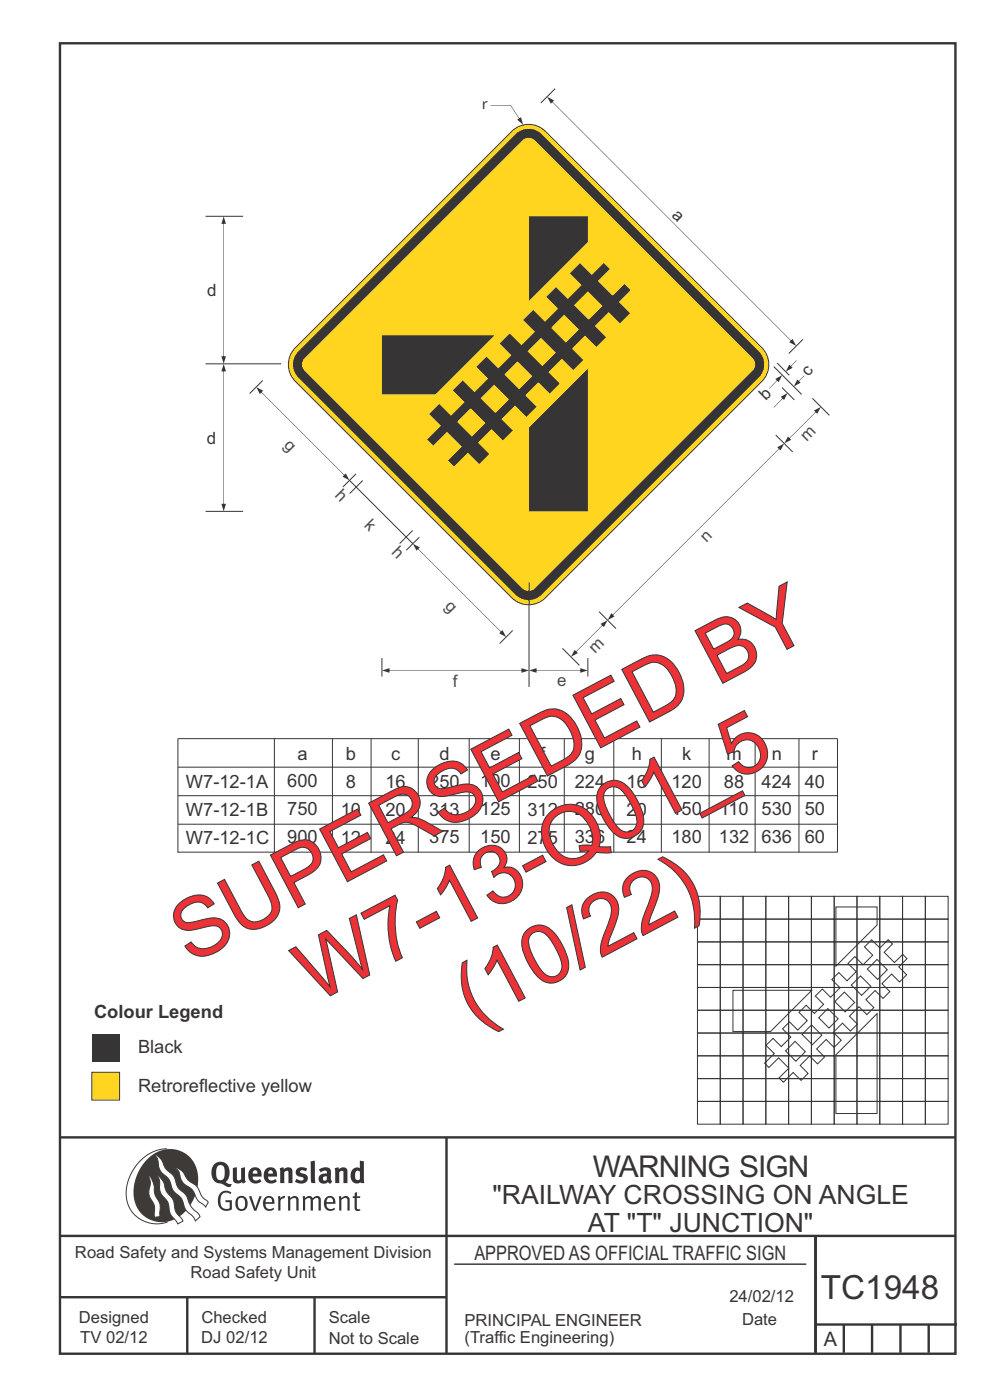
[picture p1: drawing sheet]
<svg xmlns="http://www.w3.org/2000/svg" width="210mm" height="297mm" viewBox="0 0 210 297" stroke-linecap="round" stroke-linejoin="round" font-family="sans-serif">
<g fill="none" stroke="#373435" stroke-width=".51">
<path d="M12.7 9.2h190v278h-190zM12.7 241.3h190M94.7 241.4v45.8M12.7 275.2h82M12.7 262.2h190.1M39.7 275.2v12M66.7 275.2v12M173 262.1v24.9M173 281h30M179 281v6M185 281v6M191 281v6"/>
<path d="M197 281v6"/>
</g>
<path d="M96.4 268.2h74.6" fill="none" stroke="#373435" stroke-width=".21"/>
<path d="M35.4 243.7a9.5 9.5 0 0 0-8.6 10.4 6.5 6.5 0 0 0 8.8 5.1" fill="none" stroke="#3d3a38" stroke-width=".21"/>
<path d="M31.3 245.9a6.1 6.1 0 0 1 7.3-1.6 6.1 6.1 0 0 1 3.4 6.6 8.8 8.8 0 0 1-7.2 8.4 6.1 6.1 0 0 1-6.4-7.5 10.5 10.5 0 0 1 2.9-5.9z" fill-rule="evenodd" fill="#3d3a38"/>
<g fill="#fefefe" stroke="#3d3a38" stroke-width=".21">
<path d="M31.6 249.4l.3 .3 .6 1.2 .4 2.5 1 2 .1 2.7-1.2 .2-.1-2.5-.9-1.8-.2-.7 .3-2.4z" fill-rule="evenodd"/>
<path d="M37.1 247.7l.6 .1 .9 .6 1.3 1.9 1.9 1.5 1.1 2.1 1.3 1.2-.6 1-1.6-1.5-1.2-2.2-2-1.5-.5-.9-.4-1.5z" fill-rule="evenodd"/>
<path d="M32.8 244.9l.4 .1 .9 .8 1 2.1 1.7 1.5 .9 2.5 1.7 1.6 1.2 2.5 1.6 1.6 .2 .5-1 .9-.4-.9-1.6-1.5-1-2.4-1.7-1.7-.9-2.4-1.8-1.7-.3-.9-.3-1.6z" fill-rule="evenodd"/>
<path d="M33.4 249.4l.5 .3 .7 1 .7 2 1.5 1.9 .5 2.5 1.4 1.8 .1 .1-1.1 .7-1.6-2.2-.6-2.5-1.4-1.9-.3-1v-1.6z" fill-rule="evenodd"/>
</g>
<g fill="#373435">
<path d="M46.8 253.1l.5-.4 .6-.1 .7 .1 .5 .3-.2 .3-.9-.3-.8 .2-.3 .7-.1 1.1 .1 .6 .3 .5 .5 .3 .6 .1 .4-.2v-1.3h-.8l-.1-.4h1.4v2l-.7 .2-.8 .1-.6-.2-.5-.5-.3-.8-.1-.9 .2-.8z" fill-rule="evenodd"/>
<path d="M50.7 254.3l.7-.2 .5 .5 .1 1.2-.2 .4-.3 .3h-.5l-.4-.4-.2-1.1zM50.4 254l-.5 1.1 .2 1.2 .8 .6 1-.2 .4-.4 .2-.5v-.8l-.2-.7-.3-.4-.5-.2h-.6z" fill-rule="evenodd"/>
<path d="M52.8 253.8l.5-.1 .9 2.6 .8-2.5h.5l-1.1 3h-.5z" fill-rule="evenodd"/>
<path d="M56.6 254.2l.4-.1 .4 .1 .2 .3 .1 .5h-1.4zM56.2 254l-.4 1v.7l.3 .6 .3 .4 .6 .2 1-.3 .2-.1-.2-.3-.6 .3-.7-.2-.3-.2-.1-.6v-.1h1.9l-.2-1.2-.8-.5-.5 .1z" fill-rule="evenodd"/>
<path d="M58.9 253.8l.5-.1 .1 .5 .4-.4 .6-.1-.2 .5-.4 .1-.4 .3v2.2h-.5z" fill-rule="evenodd"/>
<path d="M61 253.8h.5a.24 .24 0 0 0 .1 .3 .24 .24 0 0 0 .3-.2l.8-.2 .6 .5v2.6h-.4l-.1-2.3-.1-.3-.3-.1-.8 .5v2.2h-.5z" fill-rule="evenodd"/>
<path d="M64.2 253.8h.4a.23 .23 0 0 0 .2 .3 .23 .23 0 0 0 .3-.2l.5-.2 .5 .2a.23 .23 0 0 0 .3 .2 .23 .23 0 0 0 .2-.1l.8-.3 .6 .4 .1 2.7h-.5v-2.3l-.1-.3-.3-.1-.8 .5v2.2h-.5v-2.3l-.1-.3h-.3l-.8 .4v2.2h-.4z" fill-rule="evenodd"/>
<path d="M69.5 254.2l.5-.1 .4 .1 .2 .8h-1.3zM69.2 254l-.5 1 .1 .7 .2 .6 .4 .4 .4 .2 1.1-.3 .2-.1-.2-.3-.6 .3-.7-.2-.3-.3v-.6h1.9l-.2-1.2-.4-.3-.5-.2-.5 .1z" fill-rule="evenodd"/>
<path d="M71.8 253.8h.5a.24 .24 0 0 0 .1 .3 .24 .24 0 0 0 .4-.2l.7-.2 .6 .5 .1 2.6h-.5v-2.3l-.1-.3-.4-.1-.8 .5v2.2h-.5z" fill-rule="evenodd"/>
<path d="M75.3 253l.5-.1-.1 .9h.8l-.2 .3h-.6v2.2l.2 .2h.5v.3l-.2 .1-.6-.1-.4-.3v-2.4h-.4v-.3h.4z" fill-rule="evenodd"/>
<path d="M46.2 247.4l.4-.2h.4l.6 .6v1.8l-.2 .5-.4 .2h-.7l-.3-.5-.1-1.6zM45.5 246.9l-.4 .7-.2 .8v1l.3 .9 .7 .6 1 .2 1.6 .7 .4-.1 .3-.5h-.6l-.8-.4 .7-.9 .2-1.5a1.91 1.91 0 0 0-1.1-1.8 1.91 1.91 0 0 0-2.1 .3z" fill-rule="evenodd"/>
<path d="M49.4 247.8l.8-.2 .1 2.5 .1 .2 .3 .1 .4-.3v-2.3l.9-.2v2.6l.2 .5-.7 .3a.39 .39 0 0 0-.7 0h-.8l-.5-.4z" fill-rule="evenodd"/>
<path d="M53.8 248.4l.3-.1h.3l.2 .7h-1zM53.1 248l-.3 .5-.1 .8v.7l.4 .6 .5 .4 .6 .1 .7-.1 .6-.4-.4-.5-.4 .3h-.5l-.4-.1-.2-.4v-.3h1.9l-.1-1-.3-.6-1-.4-.5 .1z" fill-rule="evenodd"/>
<path d="M57.1 248.4l.2-.1h.4l.2 .7h-1zM56.4 248l-.4 .6-.1 .8 .1 .7 .4 .5 .5 .4 .6 .1 .6-.1 .6-.4-.3-.5-.6 .3h-.5l-.4-.6v-.2h1.9l-.1-1-.3-.6-.5-.3-.5-.1-.5 .1z" fill-rule="evenodd"/>
<path d="M59.3 247.8l.8-.2 .1 .4 1-.4 .7 .3 .1 .5v2.6h-.8v-2.3l-.3-.3-.6 .3v2.3h-.9z" fill-rule="evenodd"/>
<path d="M63 248l.9-.4 1.3 .3-.3 .6-.9-.2-.3 .2 .1 .3 1 .3 .4 .4v.8l-.4 .6-1.1 .2-1.1-.4 .3-.6 1 .4 .3-.1 .2-.3-.2-.3-.9-.3-.4-.3-.2-.6z" fill-rule="evenodd"/>
<path d="M68.6 249.7l.7-.2v.8l-.3 .2-.3-.1-.2-.3zM67.6 248.1l.4 .6 .8-.4 .5 .2a.35 .35 0 0 1 0 .5 .35 .35 0 0 1-.5 0l-1 .4-.2 .9 .2 .4 .3 .3h1.1a.49 .49 0 0 1 .8 .2l.5-.6-.3-.4v-1.7l-.2-.5-.4-.3-.6-.1z" fill-rule="evenodd"/>
<path d="M71 247.8l.8-.2 .1 .4 .9-.4 .7 .3 .2 .5v2.6h-.8l-.1-2.3-.2-.3-.6 .3v2.3h-.9z" fill-rule="evenodd"/>
<path d="M75.6 248.5l.3-.1 .4 .2v1.5l-.3 .2h-.4l-.2-.4-.1-.9zM76.3 246.2v1.3a.19 .19 0 0 1 0 .3 .19 .19 0 0 1-.3-.1l-.8 .1-.6 .5-.2 .9 .1 1 .3 .5 .6 .3h.6l.5-.2v.2h.8l-.1-4.6z" fill-rule="evenodd"/>
<path d="M65.9 246.4l.9-.2 .1 4.8h-.8l-.1-.3z" fill-rule="evenodd"/>
</g>
<path d="M19.5 227.5h5.9v5.9h-5.9z" fill-rule="evenodd" fill="#ffd520" stroke="#373435" stroke-width=".21"/>
<path d="M19.5 219.3h5.9v5.9h-5.9z" fill-rule="evenodd" fill="#373435"/>
<g fill="#373435">
<path d="M129.7 130.1l.7 .7-1.5 .7zM165.2 95.1l-35.2 35.4zM164.9 94.9l1.4-.8-.7 1.5z"/>
<path d="M121.9 137.9l.7 .7-1.5 .7zM127.8 132.6l-5.6 5.7zM127.4 132.3l1.5-.7-.8 1.4z"/>
<path d="M167.1 92.6l.7 .7-1.4 .8zM167.4 93l5.7-5.6zM172.7 87.1l1.4-.8-.8 1.5z"/>
</g>
<path d="M164.6 92.3l3.6 3.6M172.3 84.5l3.6 3.6M119.3 137.5l3.6 3.6M127.1 129.8l3.6 3.6" fill="none" stroke="#373435" stroke-width=".21"/>
<path d="M108.6 27.8a5 5 0 0 1 7.1 0l45.9 46a5 5 0 0 1 0 7.1l-45.9 45.9a5 5 0 0 1-7.1 0l-46-45.9a5 5 0 0 1 0-7.1z" fill-rule="evenodd" fill="#ffd520" stroke="#373435" stroke-width=".21"/>
<path d="M109.4 28.5a3.9 3.9 0 0 1 5.5 0l46.1 46.1a3.9 3.9 0 0 1 0 5.5l-46.1 46.1a3.9 3.9 0 0 1-5.5 0l-46.1-46.1a3.9 3.9 0 0 1 0-5.5z" fill-rule="evenodd" fill="#373435"/>
<path d="M110.8 29.8a1.88 1.88 0 0 1 2.6 0l46.3 46.2a1.88 1.88 0 0 1 0 2.6l-46.3 46.2a1.88 1.88 0 0 1-2.6 0l-46.2-46.2a1.88 1.88 0 0 1 0-2.6z" fill-rule="evenodd" fill="#ffd520"/>
<path d="M167.4 72.6l.7-.7 .8 1.5zM117.1 21.6l50.7 50.7zM116.1 20.5l1.4 .8-.7 .7z" fill="#373435"/>
<path d="M117.8 18.8l-3.1 3M164.1 77.8l5.9 5.9M164.9 77l2.5 2.6M170.3 72l-3 3M165.9 82.2l2.6 2.6" fill="none" stroke="#373435" stroke-width=".21"/>
<g fill="#373435">
<path d="M166 84.4l-1.8 2.1zM165.6 84.2l1.5-.8-.8 1.5z"/>
<path d="M170.6 79.7l-1.1 1.2zM169.1 80.5l.7 .7-1.4 .8z"/>
<path d="M168.9 76.4l-1.1 1.4zM167.4 77.4l.7 .6-1.4 .8z"/>
<path d="M164.8 80.7l-1.6 1.8zM164.5 80.4l1.4-.8-.7 1.5z"/>
<path d="M109.7 25.4l.8-.5 .5 1.6zM108.3 22.3l1.8 2.9zM104 22.3l4.3 .1z"/>
</g>
<path d="M112.2 123.5v22.2" fill="none" stroke="#373435" stroke-width=".21"/>
<g fill="#373435">
<path d="M120.9 58l2.5 2.5-3 2.9-2.5-2.5-2 2.1 2.5 2.5-2.8 2.8-2.5-2.5-2.1 2.1 2.5 2.5-2.9 2.9-2.5-2.5-2.1 2.1 2.5 2.5-2.8 2.8-2.5-2.5-2.2 2.1 2.5 2.5-2.8 2.9-2.5-2.5-2.2 2.1 2.5 2.5-2.8 2.9-2.5-2.5-2.2 2.1 2.5 2.5-2.9 2.9 1.3 1.3 2.9-2.9 3.2 3.1-3 3 1.3 1.3 3-3 2.4 2.4 2.1-2.1-2.4-2.4 2.9-2.9 2.4 2.4 2.1-2.1-2.4-2.4 2.9-2.9 2.4 2.4 2.1-2.1-2.4-2.4 2.8-2.8 2.4 2.4 2.1-2.1-2.4-2.4 2.9-2.9 2.4 2.4 2.1-2.1-2.4-2.4 2.8-2.8 2.4 2.4 2.1-2.1-2.4-2.4 2.9-2.9 2.4 2.4 2.2-2.2-2.4-2.4 2.5-2.5-1.3-1.3-2.5 2.5-3.2-3.1 2.6-2.5-1.3-1.3-2.6 2.5-2.5-2.5zM99.8 86.6l-2.8 2.9 3.1 3.1 2.9-2.9zM104.8 81.6l-2.8 2.9 3.1 3.1 2.9-2.9zM107 79.5l3.1 3.1 2.8-2.8-3.1-3.1zM114.8 71.7l-2.9 2.9 3.1 3.1 2.9-2.9zM119.7 66.8l-2.8 2.8 3.1 3.1 2.8-2.8zM121.7 64.7l3.2 3.1 2.9-2.9-3.1-3.1z" fill-rule="evenodd"/>
<path d="M81 71.1h23.9l-12.5 12.5h-11.4zM112.2 45.9h12.5v5.4l-12.5 12.5zM112.2 90.7l12.5-12.5v30.3h-12.5z" fill-rule="evenodd"/>
</g>
<path d="M75.5 100.5l-2.7 2.8M89 114l-2.8 2.7M108.8 133.8l-2.8 2.7" fill="none" stroke="#373435" stroke-width=".21"/>
<g fill="#373435">
<path d="M87.6 115.4l1.4 .7-.6 .7zM88.6 116.5l17.7 17.5zM105.9 134.4l.7-.7 .8 1.4z"/>
<path d="M73.3 100.4l.8 1.5-1.4-.8zM55.4 83.2l17.7 17.6zM54.4 82.1l1.4 .8-.7 .7z"/>
</g>
<path d="M43.6 45.9h8M43.6 77.2h16M55.7 80.7l-2.7 2.8M43.6 108.5h8M74.1 101.9l13.5 13.4M76.9 101.9l-2.7 2.8M87.5 112.5l-2.7 2.8" fill="none" stroke="#373435" stroke-width=".21"/>
<path d="M47 75.6h.9l-.5 1.6zM47.4 47.4l.1 28.2zM47.4 45.9l.5 1.6h-.9z" fill="#373435"/>
<path d="M81 139.6v3.9M124.7 139.6v3.9" fill="none" stroke="#373435" stroke-width=".21"/>
<g fill="#373435">
<path d="M81 142.2l1.6-.5v1zM82.6 142.2l28.1 .1zM110.6 141.7l1.6 .5-1.6 .5z"/>
<path d="M112.2 142.2l1.6-.5v1zM113.8 142.2l9.4 .1zM123.1 141.7l1.6 .5-1.6 .5z"/>
<path d="M47 106.9h.9l-.5 1.6zM47.4 78.7l.1 28.2zM47.4 77.2l.5 1.6h-.9z"/>
</g>
<g fill="none" stroke="#373435" stroke-width=".21">
<path d="M58.2 156.7v24.2M70.5 156.7v24.2M78.7 156.7v24.2M88.7 156.7v24.2M99.5 156.7v24.1M110.2 156.7v24.1M119.7 156.7v24.1M130.2 156.7v24.1M140.3 156.7v24.1M150.4 156.7v24.1M160.2 156.7v24.1M169.5 156.7v24.1"/>
<path d="M37.7 162.8h139.9M37.7 168.8h139.9M37.7 174.8h139.9M37.7 180.8h139.9M147.9 190.1h4.9v4.9h-4.9zM147.9 195h4.9v4.8h-4.9zM147.9 199.8h4.9v4.9h-4.9zM152.8 190.1h4.8v4.9h-4.8zM152.8 195h4.8v4.8h-4.8zM152.8 199.8h4.8v4.9h-4.8zM157.6 190.1h4.8v4.9h-4.8zM157.6 195h4.8v4.8h-4.8z"/>
<path d="M157.6 199.8h4.8v4.9h-4.8zM162.4 190.1h4.9v4.9h-4.9zM162.4 195h4.9v4.8h-4.9zM162.4 199.8h4.9v4.9h-4.9zM167.3 190.1h4.8v4.9h-4.8zM167.3 195h4.8v4.8h-4.8zM167.3 199.8h4.8v4.9h-4.8zM172.1 190.1h4.9v4.9h-4.9zM172.1 195h4.9v4.8h-4.9zM172.1 199.8h4.9v4.9h-4.9zM177 190.1h4.8v4.9h-4.8zM177 195h4.8v4.8h-4.8z"/>
<path d="M177 199.8h4.8v4.9h-4.8zM177.3 192.4h8.7v3.8l-8.7 8.8zM177.6 180.8v-24.1h-139.9v24.2M181.8 190.1h4.8v4.9h-4.8zM181.8 195h4.8v4.8h-4.8zM181.8 199.8h4.8v4.9h-4.8zM186.6 190.1h4.9v4.9h-4.9zM186.6 195h4.9v4.8h-4.9zM186.6 199.8h4.9v4.9h-4.9zM191.5 190.1h4.8v4.9h-4.8zM191.5 195h4.8v4.8h-4.8zM191.5 199.8h4.8v4.9h-4.8z"/>
<path d="M196.3 190.1h4.8v4.9h-4.8zM196.3 195h4.8v4.8h-4.8zM196.3 199.8h4.8v4.9h-4.8zM147.9 204.7h4.9v4.8h-4.9zM147.9 209.5h4.9v4.8h-4.9zM147.9 214.3h4.9v4.9h-4.9zM147.9 219.2h4.9v4.8h-4.9zM152.8 204.7h4.8v4.8h-4.8zM152.8 209.5h4.8v4.8h-4.8zM152.8 214.3h4.8v4.9h-4.8zM152.8 219.2h4.8v4.8h-4.8zM155.5 210.1h16.7l-8.8 8.7h-7.9z"/>
<path d="M157.6 204.7h4.8v4.8h-4.8zM157.6 209.5h4.8v4.8h-4.8zM157.6 214.3h4.8v4.9h-4.8zM157.6 219.2h4.8v4.8h-4.8zM162.4 219.2h4.9v4.8h-4.9zM162.4 204.7h4.9v4.8h-4.9zM162.4 209.5h4.9v4.8h-4.9zM162.4 214.3h4.9v4.9h-4.9zM167.3 204.7h4.8v4.8h-4.8zM167.3 209.5h4.8v4.8h-4.8zM167.3 214.3h4.8v4.9h-4.8zM167.3 219.2h4.8v4.8h-4.8z"/>
<path d="M172.1 204.7h4.9v4.8h-4.9zM172.1 209.5h4.9v4.8h-4.9zM172.1 214.3h4.9v4.9h-4.9zM172.1 219.2h4.9v4.8h-4.9zM172.1 217.4l2.2 2.2-2 2-2.2-2.2zM175.6 214l2.2 2.1-2 2-2.1-2.2zM177 204.7h4.8v4.8h-4.8zM177 209.5h4.8v4.8h-4.8zM177 214.3h4.8v4.9h-4.8zM177 219.2h4.8v4.8h-4.8zM177.1 212.5l2-2 2.2 2.1-2 2.1zM181.8 204.7h4.8v4.8h-4.8z"/>
<path d="M181.8 209.5h4.8v4.8h-4.8zM181.8 214.3h4.8v4.9h-4.8zM181.8 219.2h4.8v4.8h-4.8zM182.5 207l2.2 2.2-1.9 2-2.2-2.2zM183.4 200.9l1.5-1.5 1.7 1.7 1.8-1.8 .9 1-1.8 1.7 2.2 2.2 1.8-1.7 .9 .9-1.8 1.7 1.7 1.7-1.5 1.5-1.7-1.7-2 2.1 1.7 1.7-1.5 1.4-1.7-1.7-1.9 2 1.7 1.7-1.5 1.4-1.7-1.6-2 2 1.7 1.7-1.5 1.4-1.7-1.6-1.9 1.9 1.6 1.7-1.5 1.5-1.7-1.7-2 2 1.7 1.7-1.5 1.5-1.7-1.7-2 2 1.7 1.7-1.5 1.5-1.7-1.7-2 2.1-.9-.9 2-2.1-2.2-2.2-2 2.1-.9-.9 2-2.1-1.7-1.7 1.5-1.5 1.7 1.7 2-2-1.7-1.7 1.5-1.5 1.7 1.7 2-2-1.7-1.7 1.5-1.5 1.8 1.7 1.9-1.9-1.7-1.8 1.4-1.5 1.8 1.8 2-2-1.8-1.8 1.5-1.5 1.8 1.8 1.9-2-1.7-1.7 1.4-1.5 1.8 1.8 2-2.1zM184 205.6l2-2.1 2.2 2.2-2 2.1zM186 215v21.2h-8.7v-12.4zM186.6 204.7h4.9v4.8h-4.9zM186.6 209.5h4.9v4.8h-4.9zM186.6 214.3h4.9v4.9h-4.9zM186.6 219.2h4.9v4.8h-4.9zM191.5 204.7h4.8v4.8h-4.8z"/>
<path d="M191.5 209.5h4.8v4.8h-4.8zM191.5 214.3h4.8v4.9h-4.8zM191.5 219.2h4.8v4.8h-4.8zM196.3 204.7h4.8v4.8h-4.8zM196.3 209.5h4.8v4.8h-4.8zM196.3 214.3h4.8v4.9h-4.8zM196.3 219.2h4.8v4.8h-4.8zM147.9 224h4.9v4.8h-4.9zM147.9 228.8h4.9v4.9h-4.9zM147.9 233.7h4.9v4.8h-4.9zM152.8 224h4.8v4.8h-4.8zM152.8 228.8h4.8v4.9h-4.8z"/>
<path d="M152.8 233.7h4.8v4.8h-4.8zM157.6 224h4.8v4.8h-4.8zM157.6 228.8h4.8v4.9h-4.8zM157.6 233.7h4.8v4.8h-4.8zM162.4 224h4.9v4.8h-4.9zM162.4 228.8h4.9v4.9h-4.9zM162.4 233.7h4.9v4.8h-4.9zM167.3 224h4.8v4.8h-4.8zM167.3 228.8h4.8v4.9h-4.8zM167.3 233.7h4.8v4.8h-4.8zM168.6 220.9l2.2 2.2-2 2-2.2-2.2zM172.1 224h4.9v4.8h-4.9z"/>
<path d="M172.1 228.8h4.9v4.9h-4.9zM172.1 233.7h4.9v4.8h-4.9zM177 224h4.8v4.8h-4.8zM177 228.8h4.8v4.9h-4.8zM177 233.7h4.8v4.8h-4.8zM181.8 224h4.8v4.8h-4.8zM181.8 228.8h4.8v4.9h-4.8zM181.8 233.7h4.8v4.8h-4.8zM186.6 224h4.9v4.8h-4.9zM186.6 228.8h4.9v4.9h-4.9zM186.6 233.7h4.9v4.8h-4.9zM191.5 224h4.8v4.8h-4.8z"/>
<path d="M191.5 228.8h4.8v4.9h-4.8zM191.5 233.7h4.8v4.8h-4.8zM196.3 224h4.8v4.8h-4.8zM196.3 228.8h4.8v4.9h-4.8zM196.3 233.7h4.8v4.8h-4.8z"/>
</g>
<g font-size="17.6" fill="#ed3237">
<text x="40.4" y="204.7" transform="rotate(-28 40.4 204.7)">SUPERSEDED BY</text>
<text x="66.9" y="212.9" transform="rotate(-28 66.9 212.9)">W7-13-Q01_5</text>
<text x="100.4" y="217.5" transform="rotate(-28 100.4 217.5)">(10/22)</text>
</g>
<text font-size="7.1" fill="#373435" x="174.1" y="275.5">TC1948</text>
<text font-size="6.3" fill="#373435" x="125.7" y="249.8">WARNING SIGN</text>
<g font-size="5.6" fill="#373435">
<text x="104.5" y="255.4">&quot;RAILWAY CROSSING ON ANGLE</text>
<text x="124.7" y="261.3">AT &quot;T&quot; JUNCTION&quot;</text>
</g>
<g font-size="4.2" fill="#373435">
<text x="100.6" y="267.2">APPROVED AS OFFICIAL TRAFFIC SIGN</text>
<text x="174.7" y="285.6">A</text>
</g>
<g font-size="3.9" fill="#373435">
<text x="63.1" y="161.1">a</text>
<text x="73.3" y="161.3">b</text>
<text x="83" y="161.3">c</text>
<text x="93.2" y="161.2">d</text>
<text x="104" y="161.1">e</text>
<text x="114.6" y="161.3">f</text>
<text x="124.1" y="161.2">g</text>
<text x="134" y="161.2">h</text>
<text x="144.7" y="161.2">k</text>
<text x="154.1" y="161.2">m</text>
<text x="163.7" y="161.2">n</text>
<text x="172.2" y="161.2">r</text>
<text x="39.4" y="167.2">W7-12-1A</text>
<text x="60.9" y="167">600</text>
<text x="73.3" y="167.2">8</text>
<text x="81.8" y="167.2">16</text>
<text x="91.1" y="167.1">250</text>
<text x="101.9" y="167">100</text>
<text x="111.9" y="167.2">250</text>
<text x="121.9" y="167.1">224</text>
<text x="132.9" y="167.1">16</text>
<text x="142.4" y="167.1">120</text>
<text x="153.6" y="167.1">88</text>
<text x="161.5" y="167.1">424</text>
<text x="170.7" y="167.1">40</text>
<text x="39.4" y="173.1">W7-12-1B</text>
<text x="60.9" y="172.9">750</text>
<text x="72.3" y="173.1">10</text>
<text x="81.8" y="173.1">20</text>
<text x="91.1" y="173">313</text>
<text x="101.9" y="172.9">125</text>
<text x="111.9" y="173.1">312</text>
<text x="121.9" y="173">280</text>
<text x="132.9" y="173">20</text>
<text x="142.4" y="173">150</text>
<text x="152.6" y="173">110</text>
<text x="161.5" y="173">530</text>
<text x="170.7" y="173">50</text>
<text x="39.4" y="179">W7-12-1C</text>
<text x="60.9" y="178.8">900</text>
<text x="72.3" y="179">12</text>
<text x="81.8" y="179">24</text>
<text x="91.1" y="178.9">375</text>
<text x="101.9" y="178.8">150</text>
<text x="111.9" y="179">275</text>
<text x="121.9" y="178.9">336</text>
<text x="132.9" y="178.9">24</text>
<text x="142.4" y="178.9">180</text>
<text x="152.5" y="178.9">132</text>
<text x="161.5" y="178.9">636</text>
<text x="170.7" y="178.9">60</text>
<text x="20" y="216">Colour Legend</text>
<text x="29.3" y="223.5">Black</text>
<text x="29.3" y="231.7">Retroreflective yellow</text>
</g>
<g font-size="3.6" fill="#373435">
<text x="102.2" y="23.2">r</text>
<text x="142.4" y="45.8" transform="rotate(45 142.4 45.8)">a</text>
<text x="44" y="62.8">d</text>
<text x="171.6" y="80" transform="rotate(-52 171.6 80)">c</text>
<text x="162.5" y="85.1" transform="rotate(-44 162.5 85.1)">b</text>
<text x="43.9" y="94.1">d</text>
</g>
<g font-size="3.6" fill="#4b4b4d">
<text x="60" y="94.6" transform="rotate(45 60 94.6)">g</text>
<text x="171.1" y="93.8" transform="rotate(-45 171.1 93.8)">m</text>
<text x="70.9" y="105.2" transform="rotate(45 70.9 105.2)">h</text>
<text x="77.1" y="111.5" transform="rotate(45 77.1 111.5)">k</text>
<text x="82.9" y="117.3" transform="rotate(45 82.9 117.3)">h</text>
<text x="149.9" y="115.1" transform="rotate(-45 149.9 115.1)">n</text>
<text x="94.2" y="128.8" transform="rotate(45 94.2 128.8)">g</text>
<text x="126.2" y="138.6" transform="rotate(-45 126.2 138.6)">m</text>
<text x="96.1" y="145.8">f</text>
<text x="118.2" y="145.5">e</text>
</g>
<g font-size="3.5" fill="#373435">
<text x="15.9" y="266.8">Road Safety and Systems Management Division</text>
<text x="40.4" y="271.1">Road Safety Unit</text>
<text x="16.7" y="280.6">Designed</text>
<text x="42.7" y="280.6">Checked</text>
<text x="69.7" y="280.6">Scale</text>
<text x="98.5" y="281.3">PRINCIPAL ENGINEER</text>
<text x="154.7" y="276.2">24/02/12</text>
<text x="157.4" y="281.2">Date</text>
<text x="17" y="284.8">TV 02/12</text>
<text x="42.7" y="284.8">DJ 02/12</text>
<text x="69.7" y="285.2">Not to Scale</text>
<text x="98.5" y="284.8">(Traffic Engineering)</text>
</g>
</svg>
